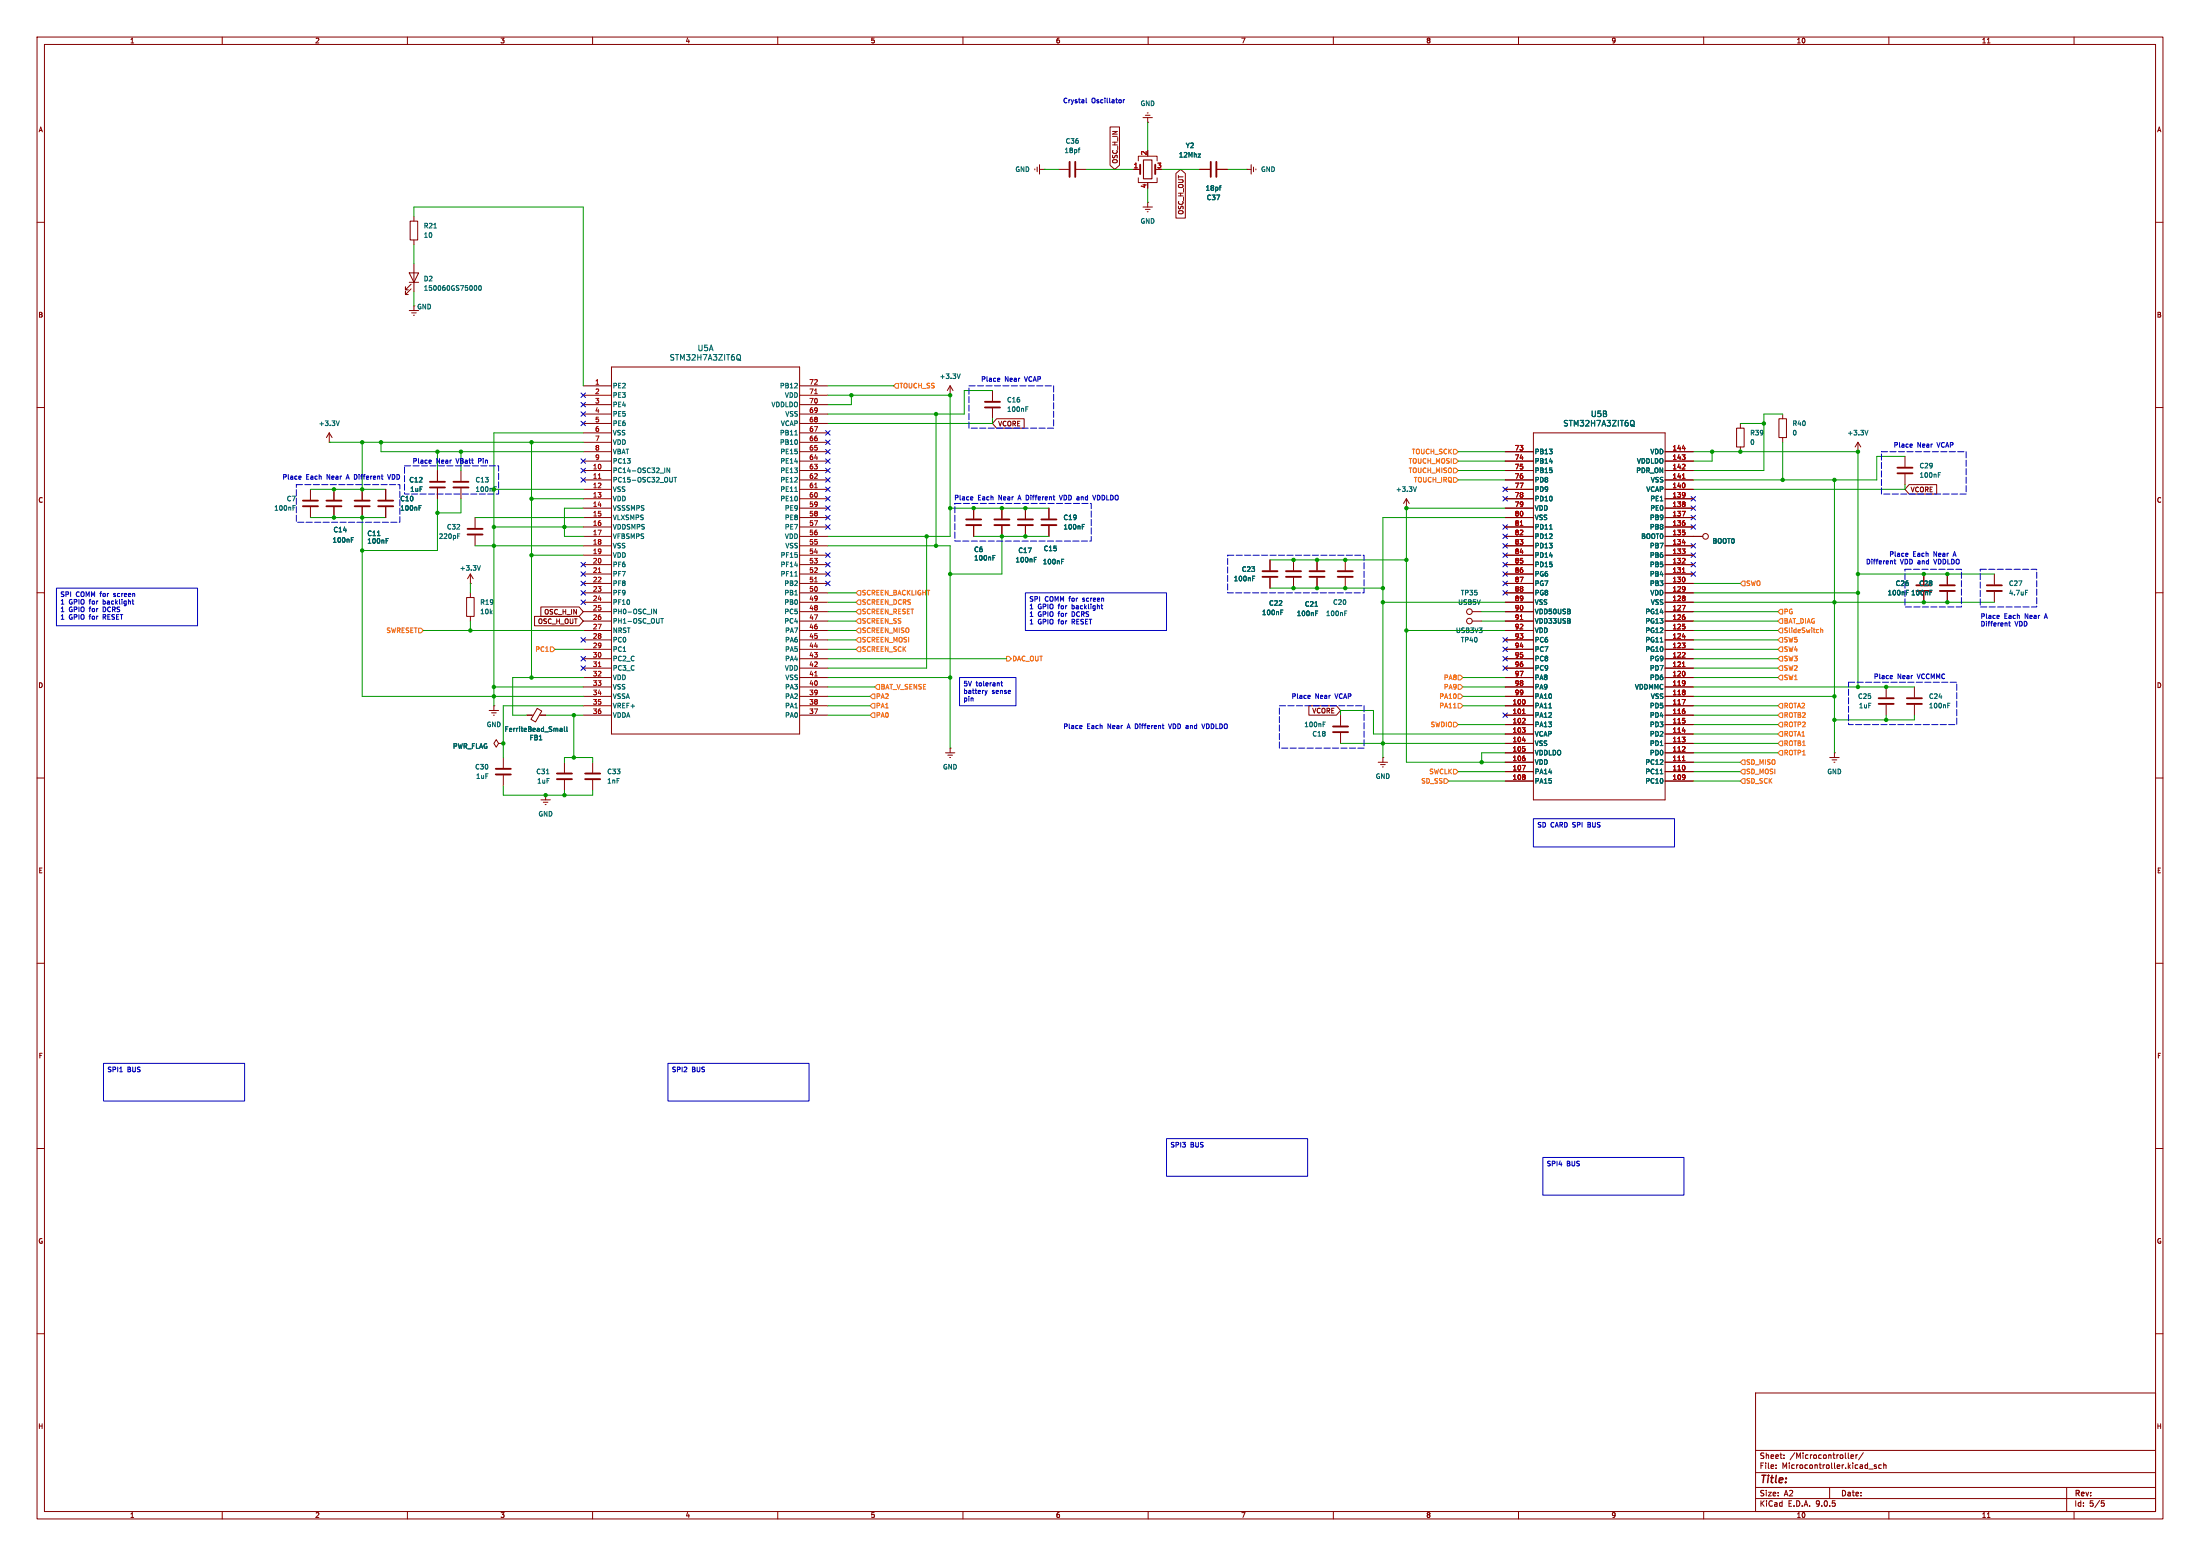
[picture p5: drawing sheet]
<svg xmlns="http://www.w3.org/2000/svg" width="594mm" height="420mm" viewBox="0 0 594 420" stroke-linecap="round" stroke-linejoin="round" font-family="sans-serif">
<g fill="none" stroke="#840000" stroke-width=".27">
<path d="M10 10h574v400h-574zM12 12h570v396h-570zM60 10v2M110 10v2M160 10v2M210 10v2M260 10v2M310 10v2M360 10v2M410 10v2M460 10v2M510 10v2"/>
<path d="M536.6 11.6h.7M560 10v2M299.7 34.3h2.6v10.3l-1.3 1.1-1.3-1.1zM308.6 31.8h2.5M309.2 31.1h1.3M309.8 30.5h.2M309.9 33h.1M309.9 31.8v1.2M110.7 59.7h2.1v5.1h-2.1zM111.8 58.4v1.3M279.4 45.6v.2M280 45.1v1.3"/>
<path d="M280.7 45.7h1.2M280.7 44.5v2.5M281.9 45.7h.1M285.7 45.7h2.8M290.6 45.7h2.8M306.1 45.7h1.7M307.3 43.4v-1.2h5.1v1.2M307.3 48v1.3h5.1v-1.3M308.6 55.9h2.5M309.2 56.5h1.3M309.8 57.2h.2M309.9 54.6h.1"/>
<path d="M309.9 49.3v.2M309.9 54.6v1.3M317.5 46.8l1.3-1.1 1.2 1.1v12.1h-2.5zM323.8 45.7h2.8M328.7 45.7h2.8M336.5 45.7h.1M336.5 45.7h1.3M337.8 44.5v2.5M338.5 45.1v1.3M339.1 45.6v.2M10 60h2M110.5 73.7h2.5l-1.2 2.5z"/>
<path d="M110.5 76.2h2.5M111 78l-1.5 1.5v-.8v.8h.7M111 76.7l-1.5 1.5v-.7v.7h.7M111.8 64.8v1.2M111.8 71.1v7.6M582 60h2M110.5 83.8h2.5M111.1 84.5h1.3M111.6 85.1h.3M111.8 82.6h.1M111.8 82.6v1.2M165.1 99.1h50.8v99h-50.8z"/>
<path d="M10 110h2M88.9 119.4h.1M88.9 116.8l-.8 1.3M88.9 116.8l.8 1.3M88.9 116.8v2.6M157.5 116.8h7.6M157.5 104.1h7.6M157.5 106.7h7.6M157.5 109.2h7.6M157.5 111.8h7.6M157.5 114.3h7.6M157.5 119.4h7.6"/>
<path d="M215.9 116.8h7.6M215.9 104.1h7.6M215.9 106.7h7.6M215.9 109.2h7.6M215.9 111.8h7.6M215.9 114.3h7.6M215.9 119.4h7.6M256.5 106.7h.1M256.5 104.1v2.6M256.5 104.1l-.7 1.3M256.5 104.1l.8 1.3M268 105.4v2.8"/>
<path d="M268 110.2v2.8M269.1 113h7.4v2.6h-7.4l-1.1-1.3zM414 116.8h35.6v99.1h-35.6zM468.9 115.6h2v5.1h-2zM469.9 114.3v1.3M480.3 113h2v5.1h-2zM481.3 111.8v1.2M481.3 118.1v1.3M501.6 119.4l-.7 1.3M501.6 119.4l.8 1.3M501.6 119.4v2.5M582 110h2"/>
<path d="M83.8 132.1v2.8M83.8 136.9v2.8M90.2 132.1v2.8M90.2 136.9v2.8M97.8 132.1v2.8M97.8 136.9v2.8M104.1 132.1v2.8M104.1 136.9v2.8M118.1 127v2.8M118.1 131.8v2.8M124.5 127v2.8M124.5 131.8v2.8"/>
<path d="M128.3 139.7v2.8M157.5 121.9h7.6M157.5 124.5h7.6M157.5 127h7.6M157.5 129.5h7.6M157.5 132.1h7.6M157.5 134.6h7.6M157.5 137.2h7.6M157.5 139.7h7.6M215.9 121.9h7.6M215.9 124.5h7.6M215.9 127h7.6"/>
<path d="M215.9 129.5h7.6M215.9 132.1h7.6M215.9 134.6h7.6M215.9 137.2h7.6M215.9 139.7h7.6M262.9 137.2v2.8M270.5 137.2v2.8M276.9 137.2v2.8M283.2 137.2v2.8M379.7 137.2h.1M379.7 134.6l-.7 1.3M379.7 134.6l.8 1.3"/>
<path d="M379.7 134.6v2.6M406.4 121.9h7.6M406.4 124.5h7.6M406.4 127h7.6M406.4 129.5h7.6M406.4 132.1h7.6M406.4 134.6h7.6M406.4 137.2h7.6M406.4 139.7h7.6M449.6 121.9h7.6M449.6 124.5h7.6M449.6 127h7.6"/>
<path d="M449.6 129.5h7.6M449.6 132.1h7.6M449.6 134.6h7.6M449.6 137.2h7.6M449.6 139.7h7.6M469.9 120.7v1.2M501.6 121.9h.1M514.3 123.2v2.8M514.3 128v2.8M515.5 130.8h7.4v2.6h-7.4l-1.2-1.3zM127 157.5h.1M127 154.9l.8 1.3"/>
<path d="M127 154.9l-.8 1.3M127 154.9v2.6M128.3 144.5v2.8M157.5 142.2h7.6M157.5 144.8h7.6M157.5 147.3h7.6M157.5 149.9h7.6M157.5 152.4h7.6M157.5 154.9h7.6M157.5 157.5h7.6M215.9 142.2h7.6M215.9 144.8h7.6"/>
<path d="M215.9 147.3h7.6M215.9 149.9h7.6M215.9 152.4h7.6M215.9 154.9h7.6M215.9 157.5h7.6M262.9 142v2.8M270.5 142v2.8M276.9 142v2.8M283.2 142v2.8M342.9 151.1v2.8M342.9 156v2.8M349.2 151.1v2.8"/>
<path d="M349.2 156v2.8M355.6 151.1v2.8M355.6 156v2.8M363.2 151.1v2.8M363.2 156v2.8M406.4 142.2h7.6M406.4 144.8h7.6M406.4 147.3h7.6M406.4 149.9h7.6M406.4 152.4h7.6M406.4 154.9h7.6M406.4 157.5h7.6"/>
<path d="M449.6 142.2h7.6M449.6 144.8h10.1M449.6 147.3h7.6M449.6 149.9h7.6M449.6 152.4h7.6M449.6 154.9h7.6M449.6 157.5h7.6M519.4 154.9v2.8M519.4 159.8v2.8M525.8 154.9v2.8M525.8 159.8v2.8M538.5 154.9v2.8"/>
<path d="M538.5 159.8v2.8M10 160h2M126 161.3h2v5.1h-2zM127 160v1.3M127 166.4v1.2M144.3 166.4h12.1l1.1 1.2-1.1 1.3h-12.1zM146 163.8h10.4l1.1 1.3-1.1 1.3h-10.4zM157.5 167.6h7.6M157.5 165.1h7.6M157.5 160h7.6M157.5 162.6h7.6M157.5 170.2h7.6"/>
<path d="M157.5 172.7h7.6M157.5 175.3h7.6M157.5 177.8h7.6M215.9 167.6h7.6M215.9 165.1h7.6M215.9 160h7.6M215.9 162.6h7.6M215.9 170.2h7.6M215.9 172.7h7.6M215.9 175.3h7.6M215.9 177.8h7.6M397.5 167.6h2.5"/>
<path d="M397.5 165.1h2.5M406.4 167.6h7.6M406.4 165.1h7.6M406.4 160h7.6M406.4 162.6h7.6M406.4 170.2h7.6M406.4 172.7h7.6M406.4 175.3h7.6M406.4 177.8h7.6M449.6 167.6h7.6M449.6 165.1h7.6M449.6 160h7.6"/>
<path d="M449.6 162.6h7.6M449.6 170.2h7.6M449.6 172.7h7.6M449.6 175.3h7.6M449.6 177.8h7.6M582 160h2M132.1 191.8h2.5M132.7 192.4h1.3M133.2 193h.3M133.3 190.5h.1M133.3 190.5v1.3M142.2 193h1.8"/>
<path d="M145.1 191.2l1.2 .7-1.7 3-1.2-.7zM145.7 193h1.6M157.5 180.3h7.6M157.5 182.9h7.6M157.5 185.4h7.6M157.5 188h7.6M157.5 190.5h7.6M157.5 193h7.6M215.9 180.3h7.6M215.9 182.9h7.6M215.9 185.4h7.6M215.9 188h7.6"/>
<path d="M215.9 190.5h7.6M215.9 193h7.6M353.4 190.5h7.4l1.1 1.3-1.1 1.2h-7.4zM361.9 193v2.8M361.9 197.9v2.8M406.4 180.3h7.6M406.4 182.9h7.6M406.4 185.4h7.6M406.4 188h7.6M406.4 190.5h7.6M406.4 193h7.6M406.4 195.6h7.6"/>
<path d="M406.4 198.1h7.6M449.6 180.3h7.6M449.6 182.9h7.6M449.6 185.4h7.6M449.6 188h7.6M449.6 190.5h7.6M449.6 193h7.6M449.6 195.6h7.6M449.6 198.1h7.6M509.3 185.4v2.8M509.3 190.2v2.8M516.9 185.4v2.8"/>
<path d="M516.9 190.2v2.8M10 210h2M134.6 200.7l-.6-1.1-.7 1.1 .7 1 .6-1h1.3M135.9 200.7h.1M135.9 204.5v2.8M135.9 209.3v2.8M146 215.9h2.6M146.7 216.5h1.3M147.2 217.2h.2M147.3 214.6h.1M147.3 214.6v1.3M152.4 205.7v2.8"/>
<path d="M152.4 210.6v2.8M160 205.7v2.8M160 210.6v2.8M255.3 203.2h2.5M255.9 203.8h1.3M256.4 204.5h.3M256.5 201.9h.1M256.5 201.9v1.3M372.1 205.7h2.5M372.7 206.4h1.3M373.3 207h.2M373.4 204.5h.1"/>
<path d="M373.4 204.5v1.2M406.4 205.7h7.6M406.4 203.2h7.6M406.4 200.7h7.6M406.4 208.3h7.6M406.4 210.8h7.6M449.6 205.7h7.6M449.6 203.2h7.6M449.6 200.7h7.6M449.6 208.3h7.6M449.6 210.8h7.6M494 204.5h2.6"/>
<path d="M494.7 205.1h1.2M495.2 205.7h.2M495.3 203.2h.1M495.3 203.2v1.3M582 210h2M10 260h2M582 260h2M10 310h2M582 310h2M10 360h2M474 376h108v32h-108zM582 360h2"/>
<path d="M474 397.5h108M474 391.5h108M479.5 396.2v.2M479.5 395.4v.2M481.7 393.5v.2M481.7 392.7v.2M499 392.2v1.3l.2 .2M499.7 393.2l.8-.2-.1-.3h-.4l-.3 .2 .1 .7h.6M501.1 392.7v1M501.5 392.7l-.4 .3M503.1 392.1l-1.3 1.9M504.6 396.5h1.1"/>
<path d="M506.6 395.4h-.4l-.2 .2 .1 .2 .5 .1v.4h-.6M508 395.4h-.5l-.3 .3 .2 .6h.6M508.6 395.5l.6-.1v1M508.6 394.9v1.5M60 408v2M110 408v2M160 408v2M210 408v2M260 408v2M310 408v2M360 408v2M410 408v2"/>
<path d="M460 408v2M474 404.5h108M474 401.5h108M494 401.5v3M510 408v2M536.6 409.6h.7M558 401.5v6.5M560 408v2M567.4 405.1h.7M567.5 405.6h.4l.3 .3-.2 .6-.5 .1"/>
<circle cx="460.5" cy="144.8" r=".76"/>
<circle cx="396.7" cy="167.6" r=".76"/>
<circle cx="396.7" cy="165.1" r=".76"/>
</g>
<g fill="none" stroke="#840000" stroke-width=".51">
<path d="M288.8 43.7v4.1M290.3 43.7v4.1M307.8 44.5v2.5M311.9 44.5v2.5M326.9 43.7v4.1M328.4 43.7v4.1M265.9 108.5h4.1M265.9 110h4.1M81.8 135.1h4.1M81.8 136.7h4.1M88.1 135.1h4.1M88.1 136.7h4.1"/>
<path d="M95.8 135.1h4M95.8 136.7h4M102.1 135.1h4.1M102.1 136.7h4.1M116.1 130h4M116.1 131.6h4M122.4 130h4.1M122.4 131.6h4.1M512.3 126.2h4.1M512.3 127.8h4.1M126.2 142.7h4.1M126.2 144.3h4.1"/>
<path d="M260.9 140.2h4M260.9 141.7h4M268.5 140.2h4M268.5 141.7h4M274.8 140.2h4.1M274.8 141.7h4.1M281.2 140.2h4M281.2 141.7h4M340.9 154.2h4M340.9 155.7h4M347.2 154.2h4.1M347.2 155.7h4.1"/>
<path d="M353.6 154.2h4M353.6 155.7h4M361.2 154.2h4.1M361.2 155.7h4.1M517.4 158h4.1M517.4 159.5h4.1M523.7 158h4.1M523.7 159.5h4.1M536.4 158h4.1M536.4 159.5h4.1M359.9 197.6h4.1M359.9 196.1h4.1"/>
<path d="M507.2 188.5h4.1M507.2 190h4.1M514.9 188.5h4M514.9 190h4M133.9 207.5h4M133.9 209h4M150.4 208.8h4M150.4 210.3h4M158 208.8h4.1M158 210.3h4.1"/>
</g>
<g fill="none" stroke="#006464" stroke-width=".27">
<path d="M291.6 39.9l-.3 .1M291.1 40.4h.5M323.5 41.6h.7l-.7 .8h.7M329.2 50.5h.5M329.7 50.1l-.3 .1M117.1 61.5h.8M128.2 77.2l.1-.1a.62 .62 0 0 1 .5 .7 .62 .62 0 0 1-.6 .5M129.3 77.2l.2-.1a.62 .62 0 0 1 .5 .7 .62 .62 0 0 1-.6 .5l-.2-.4zM199.3 95.7a.51 .51 0 0 1 .6 .5v.5a.51 .51 0 0 1-.6 .5M199.5 96.9l.5 .5M91.6 113.6l-.4 1.3M214.6 117.4h.7"/>
<path d="M259.3 100.9l-.5 1.3M277 110.4h.4M277 109.8h.6M440.6 113.5a.51 .51 0 0 1 .6 .5v.5a.51 .51 0 0 1-.6 .5M440.8 114.7l.5 .4M504.4 116.1l-.5 1.3M79.1 137.1h.4M79.1 136.5h.6M113.1 137.1h.5M113.1 136.5h.6M133.5 132h.4M133.5 131.4h.6"/>
<path d="M179.5 126.3v1.3M180.8 126.3v1.3l-.7-1.3v1.3M181.5 128.8l-.1 1.3M182 128.8h.7M182.3 128.8v1.3M214.6 132.7h.7M382.5 131.4l-.5 1.3M523.4 128.2h.4M523.4 127.6h.6M94.9 145.7h.4M94.9 145.1h.6M101.9 144.6h.7"/>
<path d="M104.3 146h.4M104.3 145.4h.6M123.6 144.7h.4M123.6 144.1h.6M129.7 152.7l-.4 1.2M214.6 155.5h.7M268.1 150.5h.4M268.1 149.9h.6M279.3 151h.4M279.3 150.4h.6M286.6 151.6h.4M286.6 150.9h.6"/>
<path d="M292.2 142.2h.4M292.2 141.5h.6M338.2 156.1h.4M338.2 155.5h.6M418.4 142.8h.7M514.7 159.3h.6M514.7 159.9h.4M521.1 159.3h.6M521.1 159.9h.4M546.9 159.3h.6M177.2 164.4v1.3l-.7-1.3v1.3M178.4 166.9h.7"/>
<path d="M178.8 166.9v1.3M345.8 165.3h.4M345.8 164.7h.6M355 163.6h.8M355.2 165.5h.4M355.2 164.9h.6M363.1 165.5h.4M363.1 164.9h.6M448.3 173.3h.7M151.2 196.6h.5l.1 .8M151.2 197.4h.6M151.8 196.9l-.6 .1"/>
<path d="M152.4 196.2v1l.2 .2M153 196.2v1l.2 .2M357.2 195.5h.5M357.2 194.9h.6M418.2 191.1h.7M525.9 190.4h.4M525.9 189.8h.6M147.5 208.9h.7M448.3 208.9h.7"/>
</g>
<path d="M308.7 43.2h2.3v5.1h-2.3z" fill="none" stroke="#840000" stroke-width=".3"/>
<g fill="none" stroke="#a90000" stroke-width=".27">
<path d="M220 106.3h.7M161.5 129.1h.8M220 131.7h.7M454.2 126.6h.8M454.2 138h.8l-.5 1.3M454.2 121.1h.8M454.2 129.1h.8M454.9 125.4v.5M161.5 154.5h.8M220 157.1h.7M410.5 141.8h.7M454.2 152h.8"/>
<path d="M454.2 146.5h.8M454.2 154.5h.8M454.9 150.8v.5M161.5 179.9h.8M410.5 167.2h.7M454.2 163.4h.8l-.5 1.3M454.2 177.4h.8M454.2 171.9h.8M454.2 179.9h.8M454.9 176.2v.5M220 182.5h.7M411 195.2h.8"/>
<path d="M411.1 192.6h.7M411.1 199.8h.7M411.7 194v.4M454.2 188.8h.8l-.5 1.3M454.2 197.3h.8M411 206.6h.8l-.5 1.3M454.2 202.8h.8M454.2 205.3h.8M454.9 201.6v.5"/>
</g>
<g fill="none" stroke="#ff7100" stroke-width=".27">
<path d="M241.9 103.5h.7v1.3h-.7l-.6-.7zM392.4 126.4h.7l.6 .6-.6 .6h-.7zM392.4 128.9h.7l.6 .6-.6 .7h-.7zM392.4 121.3h.7l.6 .6-.6 .7h-.7zM392.4 123.8h.7l.6 .7-.6 .6h-.7zM231.8 159.4h.6v1.3h-.6l-.7-.7zM470.5 156.8h.7v1.3h-.7l-.6-.6zM113 169.5h.7l.6 .7-.6 .6h-.7zM148.6 174.6h.6l.7 .7-.7 .6h-.6zM231.8 174.6h.6v1.3h-.6l-.7-.6zM231.8 169.5h.6v1.3h-.6l-.7-.6zM231.8 167h.6v1.3h-.6l-.7-.7z"/>
<path d="M231.8 161.9h.6v1.3h-.6l-.7-.6zM231.8 172.1h.6v1.3h-.6l-.7-.7zM231.8 164.5h.6v1.2h-.6l-.7-.6zM271.8 177.2h.6l.6 .6-.6 .6h-.6zM480.7 177.2h.6v1.2h-.6l-.6-.6zM480.7 174.6h.6v1.3h-.6l-.6-.6zM480.7 172.1h.6v1.3h-.6l-.6-.7zM480.7 179.7h.6v1.3h-.6l-.6-.7zM480.7 167h.6v1.3h-.6l-.6-.7zM480.7 169.5h.6v1.3h-.6l-.6-.6zM480.7 164.5h.6v1.2h-.6l-.6-.6zM491.6 169.5v1.3"/>
<path d="M491.6 170h.5v.8M235.6 192.4h.6v1.3h-.6l-.7-.7zM235.6 187.3h.6v1.3h-.6l-.7-.6zM235.6 189.9h.6v1.2h-.6l-.7-.6zM236.2 185.4l.7-.6h.6v1.3h-.6zM392.4 194.9h.7l.6 .7-.6 .6h-.7zM392.4 191.1h.8M393.7 182.2h.6l.7 .7-.7 .6h-.6zM393.7 184.8h.6l.7 .6-.7 .7h-.6zM393.7 189.9h.6l.7 .6-.7 .6h-.6zM393.7 187.3h.6l.7 .7-.7 .6h-.6zM480.7 182.2h.6v1.3h-.6l-.6-.6z"/>
<path d="M480.7 189.9h.6v1.2h-.6l-.6-.6zM480.7 194.9h.6v1.3h-.6l-.6-.6zM480.7 197.5h.6v1.3h-.6l-.6-.7zM480.7 192.4h.6v1.3h-.6l-.6-.7zM389.9 210.2h.6l.7 .6-.7 .7h-.6zM392.4 207.6h.7l.6 .7-.6 .6h-.7zM470.5 205.1h.7v1.3h-.7l-.6-.7zM470.5 210.2h.7v1.3h-.7l-.6-.7zM470.5 207.6h.7v1.3h-.7l-.6-.6zM480.7 202.6h.6v1.2h-.6l-.6-.6zM480.7 200h.6v1.3h-.6l-.6-.6z"/>
</g>
<g fill="none" stroke="#009600" stroke-width=".27">
<path d="M309.9 33v7.6M111.8 58.4v-2.5h45.7v48.2M281.9 45.7h3.8M293.4 45.7h12.7M309.9 50.8v3.8M313.7 45.7h10.1M331.5 45.7h5M111.8 66v5.1M111.8 78.7v3.9M88.9 119.4h68.6M97.8 119.4v12.7M102.9 119.4v2.5h54.6"/>
<path d="M143.5 119.4v63.5M157.5 116.8h-24.2v73.7M223.5 106.7h33v38.1h-33M223.5 104.1h17.8M229.9 106.7v2.5h-6.4M252.7 111.8v35.5M268 105.4h-7.7v6.4h-36.8M268 113v1.3h-44.5M469.9 114.3h6.3M481.3 111.8h-5.1v15.2h-19M481.3 119.4v10.1M83.8 132.1h20.3"/>
<path d="M83.8 139.7h20.3M97.8 139.7v48.3h59.7M118.1 121.9v5.1M118.1 134.6v14h-20.3M124.5 121.9v5.1M124.5 134.6v3.8h-6.4M128.3 139.7h29.2M133.3 132.1h24.2M143.5 134.6h14M157.5 137.2h-5.1v7.6h5.1M256.5 137.2h26.7M393.7 121.9h12.7"/>
<path d="M393.7 129.5h12.7M393.7 127h12.7M393.7 124.5h12.7M406.4 139.7h-33v64.8M406.4 137.2h-26.7v68.5h26.7M457.2 121.9h44.4v63.5M462.3 121.9v2.6h-5.1M495.3 129.5v73.7M514.3 130.8v1.3h-57.1M514.3 123.2h-7.6v6.3h-49.5M127 157.5v2.5M128.3 147.3h29.2"/>
<path d="M133.3 142.2h24.2M143.5 149.9h14M223.5 147.3h33v54.6M250.2 144.8v35.5h-26.7M262.9 144.8h20.3M270.5 144.8v10.1h-14M342.9 158.8h30.5M342.9 151.1h36.8M457.2 157.5h12.7M501.6 154.9h36.9M114.3 170.2h43.2M127 167.6v2.6"/>
<path d="M149.9 175.3h7.6M223.5 162.6h7.6M223.5 165.1h7.6M223.5 170.2h7.6M223.5 167.6h7.6M223.5 172.7h7.6M223.5 175.3h7.6M223.5 177.8h48.3M223.5 160h7.6M373.4 162.6h33M379.7 170.2h26.7M400 165.1h6.4"/>
<path d="M400 167.6h6.4M457.2 162.6h81.3M457.2 165.1h22.9M457.2 170.2h22.9M457.2 167.6h22.9M457.2 172.7h22.9M457.2 175.3h22.9M457.2 177.8h22.9M457.2 160h44.4M133.3 185.4h24.2M147.3 193h10.2M154.9 193v11.5"/>
<path d="M157.5 182.9h-19.1v10.1h3.8M157.5 190.5h-21.6v14M223.5 185.4h12.7M223.5 182.9h33M223.5 190.5h11.4M223.5 188h11.4M223.5 193h11.4M361.9 193v-1.2h8.9v6.3h35.6M393.7 195.6h12.7M395 185.4h11.4M395 182.9h11.4M395 190.5h11.4"/>
<path d="M395 188h11.4M457.2 185.4h59.7M457.2 182.9h22.9M457.2 195.6h22.9M457.2 190.5h22.9M457.2 188h38.1M457.2 198.1h22.9M457.2 193h22.9M457.2 180.3h22.9M509.3 193v1.3M516.9 193v1.3h-21.6M135.9 212.1v2.5h24.1v-1.2"/>
<path d="M152.4 205.7v-1.2h7.6v1.2M152.4 213.4v1.2M361.9 200.7h44.5M391.2 210.8h15.2M393.7 208.3h12.7M406.4 203.2h-6.4v2.5M457.2 200.7h22.9M457.2 210.8h12.7M457.2 205.7h12.7M457.2 208.3h12.7M457.2 203.2h22.9"/>
</g>
<g fill="none" stroke="#000084" stroke-width=".27">
<path d="M156.9 113.7l1.2 1.2M156.9 111.2l1.2 1.2M156.9 106.1l1.2 1.2M156.9 108.6l1.2 1.2M158.1 113.7l-1.2 1.2M158.1 111.2l-1.2 1.2M158.1 106.1l-1.2 1.2M158.1 108.6l-1.2 1.2M222.9 118.8l1.2 1.2M222.9 116.2l1.2 1.2M224.1 118.8l-1.2 1.2M224.1 116.2l-1.2 1.2"/>
<path d="M156.9 123.9l1.2 1.2M156.9 128.9l1.2 1.2M156.9 126.4l1.2 1.2M158.1 123.9l-1.2 1.2M158.1 128.9l-1.2 1.2M158.1 126.4l-1.2 1.2M222.9 134l1.2 1.2M222.9 126.4l1.2 1.2M222.9 136.6l1.2 1.2M222.9 128.9l1.2 1.2M222.9 121.3l1.2 1.2M222.9 131.5l1.2 1.2"/>
<path d="M222.9 139.1l1.2 1.2M222.9 123.9l1.2 1.2M224.1 134l-1.2 1.2M224.1 126.4l-1.2 1.2M224.1 136.6l-1.2 1.2M224.1 128.9l-1.2 1.2M224.1 121.3l-1.2 1.2M224.1 131.5l-1.2 1.2M224.1 139.1l-1.2 1.2M224.1 123.9l-1.2 1.2M405.8 131.5l1.2 1.2M405.8 134l1.2 1.2"/>
<path d="M407 131.5l-1.2 1.2M407 134l-1.2 1.2M456.6 134l1.2 1.2M456.6 139.1l1.2 1.2M456.6 136.6l1.2 1.2M457.8 134l-1.2 1.2M457.8 139.1l-1.2 1.2M457.8 136.6l-1.2 1.2M156.9 154.3l1.2 1.2M156.9 151.8l1.2 1.2M156.9 159.4l1.2 1.2M156.9 156.9l1.2 1.2"/>
<path d="M158.1 154.3l-1.2 1.2M158.1 151.8l-1.2 1.2M158.1 159.4l-1.2 1.2M158.1 156.9l-1.2 1.2M222.9 149.3l1.2 1.2M222.9 151.8l1.2 1.2M222.9 156.9l1.2 1.2M222.9 154.3l1.2 1.2M222.9 141.6l1.2 1.2M224.1 149.3l-1.2 1.2M224.1 151.8l-1.2 1.2M224.1 156.9l-1.2 1.2"/>
<path d="M224.1 154.3l-1.2 1.2M224.1 141.6l-1.2 1.2M405.8 149.3l1.2 1.2M405.8 156.9l1.2 1.2M405.8 154.3l1.2 1.2M405.8 141.6l1.2 1.2M405.8 146.7l1.2 1.2M405.8 151.8l1.2 1.2M405.8 144.2l1.2 1.2M405.8 159.4l1.2 1.2M407 149.3l-1.2 1.2M407 156.9l-1.2 1.2"/>
<path d="M407 154.3l-1.2 1.2M407 141.6l-1.2 1.2M407 146.7l-1.2 1.2M407 151.8l-1.2 1.2M407 144.2l-1.2 1.2M407 159.4l-1.2 1.2M456.6 141.6l1.2 1.2M456.6 151.8l1.2 1.2M456.6 146.7l1.2 1.2M456.6 149.3l1.2 1.2M456.6 154.3l1.2 1.2M457.8 141.6l-1.2 1.2"/>
<path d="M457.8 151.8l-1.2 1.2M457.8 146.7l-1.2 1.2M457.8 149.3l-1.2 1.2M457.8 154.3l-1.2 1.2M156.9 172.1l1.2 1.2M156.9 162l1.2 1.2M156.9 179.7l1.2 1.2M156.9 177.2l1.2 1.2M158.1 172.1l-1.2 1.2M158.1 162l-1.2 1.2M158.1 179.7l-1.2 1.2M158.1 177.2l-1.2 1.2"/>
<path d="M405.8 174.7l1.2 1.2M405.8 179.7l1.2 1.2M405.8 177.2l1.2 1.2M405.8 172.1l1.2 1.2M407 174.7l-1.2 1.2M407 179.7l-1.2 1.2M407 177.2l-1.2 1.2M407 172.1l-1.2 1.2M405.8 192.4l1.2 1.2M407 192.4l-1.2 1.2"/>
</g>
<g fill="none" stroke="#0000c2" stroke-width=".27">
<path d="M293.3 26.5v1.1l.1 .2M302.6 27v.7M303.3 26.9v.9M303.7 26.9l-.4 .3M269.8 102.1l.1 .3-.6 .1M269.9 102.9h-.1M516.1 119.9l.2 .3-.6 .1M81.1 128.5l.2 .3-.6 .1M81.2 129.3l-.1 .1M102.9 128.5h.5M103.3 129.4h.1M104.6 128.1l.5 1.3"/>
<path d="M116.3 124.2l.1 .3-.6 .1M116.4 125h-.1M262.5 134.1l.2 .3-.6 .1M262.6 134.9h-.1M284.3 134.1h.5M284.7 134.9h.1M286 133.7l.4 1.2M295 133.7l.5 1.2 .4-1.2M516.3 120.7h-.2M15.2 158.8h38.1v10.1h-38.1zM511.4 151.4h.5M511.6 151v1l.3 .2"/>
<path d="M515 149.3l.1 .3-.6 .2M515.1 150.1l-.1 .1M35.6 162.2h.5M35.8 161.8v1.1l.3 .2M276.9 160h38.1v10.2h-38.1zM297.3 163.5h.4M297.4 163.1v1.1l.3 .1M539.6 166.1l.2 .3-.6 .1M539.7 166.9h-.1M542.3 168.1h.5M542.5 167.7v1.1l.3 .2M259.1 182.9h15.2v7.6h-15.2z"/>
<path d="M265.9 186.4l.3 .8M266.2 187.2l-.3 .4M266.5 186.4l-.3 .8M270.2 184.3h.5M270.4 183.9v1.1l.3 .2M292 195.8l.1 .3-.6 .1M292.1 196.6l-.1 .1M313.8 195.8h.5M314.1 196.7h.2M315.5 195.4l.4 1.3M324.5 195.4l.4 1.3 .4-1.3M353.6 187.7l.2 .3-.6 .1"/>
<path d="M353.7 188.5h-.1M510.8 182.3l.2 .3-.6 .2M510.9 183.1l-.1 .1M414 221h38.1v7.6h-38.1zM27.9 287h38.1v10.2h-38.1zM32.3 289.3h.7M180.3 287h38.1v10.2h-38.1zM315 307.3h38.1v10.2h-38.1zM416.6 312.4h38.1v10.2h-38.1z"/>
</g>
<path d="M261.6 104.1h22.9v11.5h-22.9zM80 130.8h27.9v10.2h-27.9zM109.2 125.7h25.4v7.7h-25.4zM257.8 135.9h36.8v10.2h-36.8zM508 121.9h22.9v11.5h-22.9zM331.5 149.9h36.8v10.1h-36.8zM514.3 153.7h15.3v10.1h-15.3zM534.7 153.7h15.2v10.1h-15.2zM345.4 190.5h22.9v11.4h-22.9zM499.1 184.2h29.2v11.4h-29.2z" fill="none" stroke="#0000c2" stroke-width=".27" stroke-dasharray="1.7 .6"/>
<g fill="#009600" stroke="#009600" stroke-width=".27">
<circle cx="525.8" cy="162.6" r=".46"/>
<circle cx="519.4" cy="154.9" r=".46"/>
<circle cx="519.4" cy="162.6" r=".46"/>
<circle cx="525.8" cy="154.9" r=".46"/>
<circle cx="509.3" cy="194.3" r=".46"/>
<circle cx="495.3" cy="188" r=".46"/>
<circle cx="495.3" cy="194.3" r=".46"/>
<circle cx="501.6" cy="185.4" r=".46"/>
<circle cx="509.3" cy="185.4" r=".46"/>
<circle cx="349.2" cy="151.1" r=".46"/>
<circle cx="379.7" cy="137.2" r=".46"/>
<circle cx="373.4" cy="158.8" r=".46"/>
<circle cx="373.4" cy="162.6" r=".46"/>
<circle cx="355.6" cy="151.1" r=".46"/>
<circle cx="276.9" cy="137.2" r=".46"/>
<circle cx="270.5" cy="137.2" r=".46"/>
<circle cx="476.2" cy="114.3" r=".46"/>
<circle cx="495.3" cy="162.6" r=".46"/>
<circle cx="501.6" cy="154.9" r=".46"/>
<circle cx="501.6" cy="160" r=".46"/>
<circle cx="481.3" cy="129.5" r=".46"/>
<circle cx="462.3" cy="121.9" r=".46"/>
<circle cx="469.9" cy="121.9" r=".46"/>
<circle cx="495.3" cy="129.5" r=".46"/>
<circle cx="501.6" cy="121.9" r=".46"/>
<circle cx="363.2" cy="158.8" r=".46"/>
<circle cx="355.6" cy="158.8" r=".46"/>
<circle cx="349.2" cy="158.8" r=".46"/>
<circle cx="400" cy="205.7" r=".46"/>
<circle cx="373.4" cy="200.7" r=".46"/>
<circle cx="379.7" cy="151.1" r=".46"/>
<circle cx="379.7" cy="170.2" r=".46"/>
<circle cx="363.2" cy="151.1" r=".46"/>
<circle cx="152.4" cy="142.2" r=".46"/>
<circle cx="133.3" cy="142.2" r=".46"/>
<circle cx="97.8" cy="148.6" r=".46"/>
<circle cx="97.8" cy="139.7" r=".46"/>
<circle cx="118.1" cy="138.4" r=".46"/>
<circle cx="90.2" cy="139.7" r=".46"/>
<circle cx="154.9" cy="193" r=".46"/>
<circle cx="154.9" cy="204.5" r=".46"/>
<circle cx="152.4" cy="214.6" r=".46"/>
<circle cx="147.3" cy="214.6" r=".46"/>
<circle cx="135.9" cy="200.7" r=".46"/>
<circle cx="133.3" cy="185.4" r=".46"/>
<circle cx="133.3" cy="188" r=".46"/>
<circle cx="256.5" cy="182.9" r=".46"/>
<circle cx="90.2" cy="132.1" r=".46"/>
<circle cx="118.1" cy="121.9" r=".46"/>
<circle cx="124.5" cy="121.9" r=".46"/>
<circle cx="143.5" cy="119.4" r=".46"/>
<circle cx="143.5" cy="134.6" r=".46"/>
<circle cx="97.8" cy="119.4" r=".46"/>
<circle cx="102.9" cy="119.4" r=".46"/>
<circle cx="143.5" cy="149.9" r=".46"/>
<circle cx="97.8" cy="132.1" r=".46"/>
<circle cx="133.3" cy="147.3" r=".46"/>
<circle cx="127" cy="170.2" r=".46"/>
<circle cx="143.5" cy="182.9" r=".46"/>
<circle cx="256.5" cy="106.7" r=".46"/>
<circle cx="262.9" cy="137.2" r=".46"/>
<circle cx="256.5" cy="137.2" r=".46"/>
<circle cx="252.7" cy="111.8" r=".46"/>
<circle cx="229.9" cy="106.7" r=".46"/>
<circle cx="252.7" cy="147.3" r=".46"/>
<circle cx="250.2" cy="144.8" r=".46"/>
<circle cx="276.9" cy="144.8" r=".46"/>
<circle cx="270.5" cy="144.8" r=".46"/>
<circle cx="256.5" cy="154.9" r=".46"/>
</g>
<text font-size="2.8" fill="#840000" x="475" y="400.9">Title:</text>
<g font-size="2.1" fill="#006464">
<text x="188.2" y="95">U5A</text>
<text x="180.7" y="97.5">STM32H7A3ZIT6Q</text>
<text x="429.4" y="112.8">U5B</text>
<text x="422" y="115.3">STM32H7A3ZIT6Q</text>
</g>
<g font-size="2.1" fill="#840000">
<text x="475" y="394">Sheet:</text>
<text x="483.2" y="394">/Microcontroller/</text>
<text x="475" y="396.7">File:</text>
<text x="481.1" y="396.7">Microcontroller.kicad_sch</text>
<text x="475" y="406.9">KiCad</text>
<text x="475" y="404.1">Size:</text>
<text x="481.7" y="404.1">A2</text>
<text x="482.7" y="406.9">E.D.A.</text>
<text x="490.3" y="406.9">9.0.5</text>
<text x="497" y="404.1">Date:</text>
<text x="560" y="404.3">Rev:</text>
<text x="560" y="406.9">Id:</text>
<text x="564.1" y="406.9">5/5</text>
</g>
<g font-size="1.8" fill="#840000">
<text x="35" y="11.9">1</text>
<text x="85" y="11.9">2</text>
<text x="135" y="11.9">3</text>
<text x="185" y="11.9">4</text>
<text x="235" y="11.9">5</text>
<text x="285" y="11.9">6</text>
<text x="335" y="11.9">7</text>
<text x="385" y="11.9">8</text>
<text x="435" y="11.9">9</text>
<text x="485" y="11.9">10</text>
<text x="535" y="11.9">11</text>
<text x="10.3" y="35.9">A</text>
<text x="582.3" y="35.9">A</text>
<text x="301.9" y="44.3" transform="rotate(-90 301.9 44.3)">OSC_H_IN</text>
<text x="319.7" y="58.1" transform="rotate(-90 319.7 58.1)">OSC_H_OUT</text>
<text x="10.3" y="85.9">B</text>
<text x="582.3" y="85.9">B</text>
<text x="269.4" y="115.3">VCORE</text>
<text x="10.3" y="135.9">C</text>
<text x="515.8" y="133">VCORE</text>
<text x="582.3" y="135.9">C</text>
<text x="146.8" y="166.1">OSC_H_IN</text>
<text x="145.1" y="168.6">OSC_H_OUT</text>
<text x="10.3" y="185.9">D</text>
<text x="582.3" y="185.9">D</text>
<text x="354.2" y="192.7">VCORE</text>
<text x="10.3" y="235.9">E</text>
<text x="582.3" y="235.9">E</text>
<text x="10.3" y="285.9">F</text>
<text x="582.3" y="285.9">F</text>
<text x="10.3" y="335.9">G</text>
<text x="582.3" y="335.9">G</text>
<text x="10.2" y="385.9">H</text>
<text x="582.2" y="385.9">H</text>
<text x="35" y="409.9">1</text>
<text x="85" y="409.9">2</text>
<text x="135" y="409.9">3</text>
<text x="185" y="409.9">4</text>
<text x="235" y="409.9">5</text>
<text x="285" y="409.9">6</text>
<text x="335" y="409.9">7</text>
<text x="385" y="409.9">8</text>
<text x="435" y="409.9">9</text>
<text x="485" y="409.9">10</text>
<text x="535" y="409.9">11</text>
</g>
<g font-size="1.8" fill="#0000c2">
<text x="286.9" y="28">Crystal</text>
<text x="294.7" y="28">Oscillator</text>
<text x="264.8" y="103.2">Place</text>
<text x="271.2" y="103.2">Near</text>
<text x="276.8" y="103.2">VCAP</text>
<text x="111.3" y="125.3">Place</text>
<text x="117.7" y="125.3">Near</text>
<text x="123.3" y="125.3">VBatt</text>
<text x="129.4" y="125.3">Pin</text>
<text x="511.2" y="121">Place</text>
<text x="517.6" y="121">Near</text>
<text x="523.2" y="121">VCAP</text>
<text x="76.2" y="129.6">Place</text>
<text x="82.6" y="129.6">Each</text>
<text x="88.3" y="129.6">Near</text>
<text x="93.8" y="129.6">A Different</text>
<text x="105.4" y="129.6">VDD</text>
<text x="257.6" y="135.2">Place</text>
<text x="264" y="135.2">Each</text>
<text x="269.7" y="135.2">Near</text>
<text x="275.2" y="135.2">A Different</text>
<text x="286.8" y="135.2">VDD and</text>
<text x="296.2" y="135.2">VDDLDO</text>
<text x="503.7" y="152.5">Different</text>
<text x="510" y="150.5">Place</text>
<text x="513.1" y="152.5">VDD and</text>
<text x="516.5" y="150.5">Each</text>
<text x="522.2" y="150.5">Near</text>
<text x="522.5" y="152.5">VDDLDO</text>
<text x="527.7" y="150.5">A</text>
<text x="16.2" y="161.4">SPI</text>
<text x="20.4" y="161.4">COMM for</text>
<text x="31" y="161.4">screen</text>
<text x="16.2" y="163.5">1</text>
<text x="16.2" y="165.5">1</text>
<text x="16.2" y="167.6">1</text>
<text x="18.6" y="163.5">GPIO for</text>
<text x="18.6" y="165.5">GPIO for</text>
<text x="18.6" y="167.6">GPIO for</text>
<text x="28.1" y="163.5">backlight</text>
<text x="28.1" y="165.5">DCRS</text>
<text x="28.1" y="167.6">RESET</text>
<text x="277.8" y="162.7">SPI</text>
<text x="277.8" y="164.7">1</text>
<text x="277.8" y="166.8">1</text>
<text x="280.2" y="164.7">GPIO for</text>
<text x="280.2" y="166.8">GPIO for</text>
<text x="282.1" y="162.7">COMM for</text>
<text x="289.7" y="164.7">backlight</text>
<text x="289.7" y="166.8">DCRS</text>
<text x="292.6" y="162.7">screen</text>
<text x="534.7" y="167.2">Place</text>
<text x="541.1" y="167.2">Each</text>
<text x="546.8" y="167.2">Near</text>
<text x="552.3" y="167.2">A</text>
<text x="277.8" y="168.8">1</text>
<text x="280.2" y="168.8">GPIO for</text>
<text x="289.7" y="168.8">RESET</text>
<text x="534.7" y="169.3">Different</text>
<text x="544" y="169.3">VDD</text>
<text x="260" y="185.6">5V</text>
<text x="263.5" y="185.6">tolerant</text>
<text x="505.8" y="183.5">Place</text>
<text x="512.3" y="183.5">Near</text>
<text x="517.8" y="183.5">VCCMMC</text>
<text x="260" y="187.6">battery</text>
<text x="260" y="189.6">pin</text>
<text x="267.8" y="187.6">sense</text>
<text x="348.6" y="188.8">Place</text>
<text x="355.1" y="188.8">Near</text>
<text x="360.6" y="188.8">VCAP</text>
<text x="287" y="196.9">Place</text>
<text x="293.4" y="196.9">Each</text>
<text x="299.2" y="196.9">Near</text>
<text x="304.7" y="196.9">A Different</text>
<text x="316.3" y="196.9">VDD and</text>
<text x="325.7" y="196.9">VDDLDO</text>
<text x="415" y="223.7">SD CARD SPI</text>
<text x="428.9" y="223.7">BUS</text>
<text x="28.9" y="289.7">SPI1</text>
<text x="34.4" y="289.7">BUS</text>
<text x="181.3" y="289.7">SPI2</text>
<text x="186.8" y="289.7">BUS</text>
<text x="315.9" y="310">SPI3</text>
<text x="321.4" y="310">BUS</text>
<text x="417.5" y="315.1">SPI4</text>
<text x="423" y="315.1">BUS</text>
</g>
<g font-size="1.8" fill="#006464">
<text x="307.8" y="28.8">GND</text>
<text x="287.3" y="41.5">18pf</text>
<text x="287.6" y="39">C36</text>
<text x="320.1" y="40.2">Y2</text>
<text x="274" y="46.6">GND</text>
<text x="318.2" y="42.7">12Mhz</text>
<text x="340.4" y="46.6">GND</text>
<text x="325.4" y="51.7">18pf</text>
<text x="325.7" y="54.2">C37</text>
<text x="114.3" y="61.8">R21</text>
<text x="114.3" y="64.4">10</text>
<text x="307.8" y="60.6">GND</text>
<text x="114.3" y="76.1">D2</text>
<text x="112.5" y="83.7">GND</text>
<text x="114.3" y="78.7">150060GS75000</text>
<text x="165.4" y="105">PE2</text>
<text x="165.4" y="107.5">PE3</text>
<text x="210.5" y="105">PB12</text>
<text x="211.8" y="107.5">VDD</text>
<text x="253.6" y="102.5">+3.3V</text>
<text x="165.4" y="110.1">PE4</text>
<text x="165.4" y="112.6">PE5</text>
<text x="208.2" y="110.1">VDDLDO</text>
<text x="211.9" y="112.6">VSS</text>
<text x="271.8" y="111.4">100nF</text>
<text x="271.8" y="108.8">C16</text>
<text x="86" y="115.2">+3.3V</text>
<text x="165.4" y="115.2">PE6</text>
<text x="165.4" y="117.7">VSS</text>
<text x="210.5" y="117.7">PB11</text>
<text x="210.7" y="115.2">VCAP</text>
<text x="472.4" y="117.7">R39</text>
<text x="483.9" y="117.7">0</text>
<text x="483.9" y="115.2">R40</text>
<text x="498.7" y="117.7">+3.3V</text>
<text x="165.4" y="120.2">VDD</text>
<text x="165.4" y="122.8">VBAT</text>
<text x="165.4" y="125.3">PC13</text>
<text x="210.5" y="120.2">PB10</text>
<text x="210.6" y="122.8">PE15</text>
<text x="210.6" y="125.3">PE14</text>
<text x="414.3" y="122.8">PB13</text>
<text x="414.3" y="125.3">PB14</text>
<text x="441.9" y="125.3">VDDLDO</text>
<text x="445.5" y="122.8">VDD</text>
<text x="472.4" y="120.2">0</text>
<text x="110.4" y="130.4">C12</text>
<text x="128.3" y="130.4">C13</text>
<text x="165.4" y="127.9">PC14-OSC32_IN</text>
<text x="165.4" y="130.4">PC15-OSC32_OUT</text>
<text x="210.6" y="127.9">PE13</text>
<text x="210.6" y="130.4">PE12</text>
<text x="414.3" y="127.9">PB15</text>
<text x="414.3" y="130.4">PD8</text>
<text x="441.7" y="127.9">PDR_ON</text>
<text x="445.6" y="130.4">VSS</text>
<text x="518.2" y="129.1">100nF</text>
<text x="518.2" y="126.6">C29</text>
<text x="77.3" y="135.5">C7</text>
<text x="108" y="135.5">C10</text>
<text x="110.6" y="132.9">1uF</text>
<text x="165.4" y="132.9">VSS</text>
<text x="165.4" y="135.5">VDD</text>
<text x="210.6" y="132.9">PE11</text>
<text x="210.6" y="135.5">PE10</text>
<text x="376.8" y="132.9">+3.3V</text>
<text x="414.3" y="132.9">PD9</text>
<text x="414.3" y="135.5">PD10</text>
<text x="444.4" y="132.9">VCAP</text>
<text x="445.5" y="135.5">PE1</text>
<text x="73.9" y="138">100nF</text>
<text x="89.9" y="143.9">C14</text>
<text x="108" y="138">100nF</text>
<text x="120.6" y="143.1">C32</text>
<text x="165.4" y="138">VSSSMPS</text>
<text x="165.4" y="140.6">VLXSMPS</text>
<text x="165.4" y="143.1">VDDSMPS</text>
<text x="211.8" y="138">PE9</text>
<text x="211.8" y="140.6">PE8</text>
<text x="211.8" y="143.1">PE7</text>
<text x="287" y="143.1">100nF</text>
<text x="287" y="140.6">C19</text>
<text x="414.3" y="138">VDD</text>
<text x="414.3" y="140.6">VSS</text>
<text x="414.3" y="143.1">PD11</text>
<text x="445.4" y="140.6">PB9</text>
<text x="445.4" y="143.1">PB8</text>
<text x="445.5" y="138">PE0</text>
<text x="89.7" y="146.7">100nF</text>
<text x="99.1" y="146.9">100nF</text>
<text x="99.1" y="144.9">C11</text>
<text x="118.4" y="145.6">220pF</text>
<text x="165.4" y="145.6">VFBSMPS</text>
<text x="165.4" y="148.2">VSS</text>
<text x="211.8" y="145.6">VDD</text>
<text x="211.9" y="148.2">VSS</text>
<text x="262.9" y="149.2">C6</text>
<text x="274.8" y="149.5">C17</text>
<text x="281.7" y="148.9">C15</text>
<text x="414.3" y="145.6">PD12</text>
<text x="414.3" y="148.2">PD13</text>
<text x="443" y="145.6">BOOT0</text>
<text x="445.4" y="148.2">PB7</text>
<text x="462.3" y="146.9">BOOT0</text>
<text x="124.1" y="154.2">+3.3V</text>
<text x="165.4" y="150.7">VDD</text>
<text x="165.4" y="153.3">PF6</text>
<text x="165.4" y="155.8">PF7</text>
<text x="210.7" y="150.7">PF15</text>
<text x="210.7" y="153.3">PF14</text>
<text x="210.7" y="155.8">PF11</text>
<text x="262.9" y="151.5">100nF</text>
<text x="274.1" y="152">100nF</text>
<text x="281.4" y="152.5">100nF</text>
<text x="335.2" y="154.5">C23</text>
<text x="414.3" y="150.7">PD14</text>
<text x="414.3" y="153.3">PD15</text>
<text x="414.3" y="155.8">PG6</text>
<text x="445.4" y="150.7">PB6</text>
<text x="445.4" y="153.3">PB5</text>
<text x="445.4" y="155.8">PB4</text>
<text x="165.4" y="158.3">PF8</text>
<text x="165.4" y="160.9">PF9</text>
<text x="211.7" y="158.3">PB2</text>
<text x="211.7" y="160.9">PB1</text>
<text x="333" y="157.1">100nF</text>
<text x="394.3" y="160.9">TP35</text>
<text x="414.3" y="158.3">PG7</text>
<text x="414.3" y="160.9">PG8</text>
<text x="445.4" y="158.3">PB3</text>
<text x="445.5" y="160.9">VDD</text>
<text x="509.5" y="160.9">100nF</text>
<text x="511.7" y="158.3">C26</text>
<text x="515.9" y="160.9">100nF</text>
<text x="518.1" y="158.3">C28</text>
<text x="542.3" y="158.3">C27</text>
<text x="542.3" y="160.9">4.7uF</text>
<text x="129.5" y="166">10k</text>
<text x="129.5" y="163.4">R19</text>
<text x="165.4" y="163.4">PF10</text>
<text x="165.4" y="166">PH0-OSC_IN</text>
<text x="211.7" y="163.4">PB0</text>
<text x="211.7" y="166">PC5</text>
<text x="340.6" y="166.2">100nF</text>
<text x="342.6" y="163.7">C22</text>
<text x="350" y="166.5">100nF</text>
<text x="352.2" y="163.9">C21</text>
<text x="357.9" y="166.5">100nF</text>
<text x="359.8" y="163.4">C20</text>
<text x="393.6" y="163.4">USB5V</text>
<text x="414.3" y="163.4">VSS</text>
<text x="414.3" y="166">VDD50USB</text>
<text x="444.2" y="166">PG14</text>
<text x="445.6" y="163.4">VSS</text>
<text x="165.4" y="168.5">PH1-OSC_OUT</text>
<text x="165.4" y="171">NRST</text>
<text x="165.4" y="173.6">PC0</text>
<text x="211.7" y="168.5">PC4</text>
<text x="211.9" y="171">PA7</text>
<text x="211.9" y="173.6">PA6</text>
<text x="393" y="171">USB3V3</text>
<text x="394.3" y="173.6">TP40</text>
<text x="414.3" y="168.5">VDD33USB</text>
<text x="414.3" y="171">VDD</text>
<text x="414.3" y="173.6">PC6</text>
<text x="444.2" y="168.5">PG13</text>
<text x="444.2" y="171">PG12</text>
<text x="444.2" y="173.6">PG11</text>
<text x="165.4" y="176.1">PC1</text>
<text x="165.4" y="178.7">PC2_C</text>
<text x="211.9" y="176.1">PA5</text>
<text x="211.9" y="178.7">PA4</text>
<text x="414.3" y="176.1">PC7</text>
<text x="414.3" y="178.7">PC8</text>
<text x="444.2" y="176.1">PG10</text>
<text x="445.4" y="178.7">PG9</text>
<text x="165.4" y="181.2">PC3_C</text>
<text x="165.4" y="183.7">VDD</text>
<text x="211.8" y="181.2">VDD</text>
<text x="211.9" y="183.7">VSS</text>
<text x="414.3" y="181.2">PC9</text>
<text x="414.3" y="183.7">PA8</text>
<text x="445.4" y="181.2">PD7</text>
<text x="445.4" y="183.7">PD6</text>
<text x="165.4" y="186.3">VSS</text>
<text x="165.4" y="188.8">VSSA</text>
<text x="165.4" y="191.4">VREF+</text>
<text x="211.9" y="186.3">PA3</text>
<text x="211.9" y="188.8">PA2</text>
<text x="211.9" y="191.4">PA1</text>
<text x="414.3" y="186.3">PA9</text>
<text x="414.3" y="188.8">PA10</text>
<text x="414.3" y="191.4">PA11</text>
<text x="441.3" y="186.3">VDDMMC</text>
<text x="445.4" y="191.4">PD5</text>
<text x="445.6" y="188.8">VSS</text>
<text x="501.6" y="188.8">C25</text>
<text x="501.8" y="191.4">1uF</text>
<text x="520.7" y="191.4">100nF</text>
<text x="520.7" y="188.8">C24</text>
<text x="131.3" y="196.4">GND</text>
<text x="136.1" y="197.7">FerriteBead_Small</text>
<text x="165.4" y="193.9">VDDA</text>
<text x="211.9" y="193.9">PA0</text>
<text x="352.1" y="196.4">100nF</text>
<text x="414.3" y="193.9">PA12</text>
<text x="414.3" y="196.4">PA13</text>
<text x="445.4" y="193.9">PD4</text>
<text x="445.4" y="196.4">PD3</text>
<text x="122.2" y="202.3">PWR_FLAG</text>
<text x="142.9" y="200">FB1</text>
<text x="354.2" y="199">C18</text>
<text x="414.3" y="199">VCAP</text>
<text x="414.3" y="201.5">VSS</text>
<text x="445.4" y="199">PD2</text>
<text x="445.4" y="201.5">PD1</text>
<text x="128.2" y="207.9">C30</text>
<text x="144.7" y="209.1">C31</text>
<text x="163.8" y="209.1">C33</text>
<text x="254.5" y="207.9">GND</text>
<text x="414.3" y="204.1">VDDLDO</text>
<text x="414.3" y="206.6">VDD</text>
<text x="414.3" y="209.1">PA14</text>
<text x="444.2" y="206.6">PC12</text>
<text x="444.2" y="209.1">PC11</text>
<text x="445.4" y="204.1">PD0</text>
<text x="493.3" y="209.1">GND</text>
<text x="128.4" y="210.4">1uF</text>
<text x="144.9" y="211.7">1uF</text>
<text x="163.8" y="211.7">1nF</text>
<text x="371.3" y="210.4">GND</text>
<text x="414.3" y="211.7">PA15</text>
<text x="444.2" y="211.7">PC10</text>
<text x="145.3" y="220.6">GND</text>
</g>
<g font-size="1.8" fill="#a90000">
<text x="309.6" y="42" transform="rotate(-90 309.6 42)">2</text>
<text x="306" y="45.5">1</text>
<text x="312.3" y="45.5">3</text>
<text x="309.6" y="50.9" transform="rotate(-90 309.6 50.9)">4</text>
<text x="160.6" y="103.9">1</text>
<text x="160.6" y="106.4">2</text>
<text x="218.4" y="103.9">72</text>
<text x="218.4" y="106.4">71</text>
<text x="160.6" y="109">3</text>
<text x="160.6" y="111.5">4</text>
<text x="218.4" y="109">70</text>
<text x="218.4" y="111.5">69</text>
<text x="160.6" y="114">5</text>
<text x="160.6" y="116.6">6</text>
<text x="160.6" y="119.1">7</text>
<text x="218.4" y="114">68</text>
<text x="218.4" y="116.6">67</text>
<text x="218.4" y="119.1">66</text>
<text x="160.6" y="121.7">8</text>
<text x="160.6" y="124.2">9</text>
<text x="218.4" y="121.7">65</text>
<text x="218.4" y="124.2">64</text>
<text x="408.9" y="121.7">73</text>
<text x="408.9" y="124.2">74</text>
<text x="451.5" y="121.7">144</text>
<text x="451.5" y="124.2">143</text>
<text x="160" y="126.7">10</text>
<text x="160" y="129.3">11</text>
<text x="160" y="131.8">12</text>
<text x="218.4" y="126.7">63</text>
<text x="218.4" y="129.3">62</text>
<text x="218.4" y="131.8">61</text>
<text x="408.9" y="126.7">75</text>
<text x="408.9" y="129.3">76</text>
<text x="408.9" y="131.8">77</text>
<text x="451.5" y="126.7">142</text>
<text x="451.5" y="129.3">141</text>
<text x="451.5" y="131.8">140</text>
<text x="160" y="134.4">13</text>
<text x="160" y="136.9">14</text>
<text x="218.4" y="134.4">60</text>
<text x="218.4" y="136.9">59</text>
<text x="408.9" y="134.4">78</text>
<text x="408.9" y="136.9">79</text>
<text x="451.5" y="134.4">139</text>
<text x="451.5" y="136.9">138</text>
<text x="160" y="139.4">15</text>
<text x="160" y="142">16</text>
<text x="218.4" y="139.4">58</text>
<text x="218.4" y="142">57</text>
<text x="408.9" y="139.4">80</text>
<text x="408.9" y="142">81</text>
<text x="451.5" y="139.4">137</text>
<text x="451.5" y="142">136</text>
<text x="160" y="144.5">17</text>
<text x="160" y="147.1">18</text>
<text x="160" y="149.6">19</text>
<text x="218.4" y="144.5">56</text>
<text x="218.4" y="147.1">55</text>
<text x="218.4" y="149.6">54</text>
<text x="408.9" y="144.5">82</text>
<text x="408.9" y="147.1">83</text>
<text x="408.9" y="149.6">84</text>
<text x="451.5" y="144.5">135</text>
<text x="451.5" y="147.1">134</text>
<text x="451.5" y="149.6">133</text>
<text x="160" y="152.1">20</text>
<text x="160" y="154.7">21</text>
<text x="218.4" y="152.1">53</text>
<text x="218.4" y="154.7">52</text>
<text x="408.9" y="152.1">85</text>
<text x="408.9" y="154.7">86</text>
<text x="451.5" y="152.1">132</text>
<text x="451.5" y="154.7">131</text>
<text x="160" y="157.2">22</text>
<text x="160" y="159.8">23</text>
<text x="218.4" y="157.2">51</text>
<text x="218.4" y="159.8">50</text>
<text x="408.9" y="157.2">87</text>
<text x="408.9" y="159.8">88</text>
<text x="451.5" y="157.2">130</text>
<text x="451.5" y="159.8">129</text>
<text x="160" y="162.3">24</text>
<text x="160" y="164.8">25</text>
<text x="160" y="167.4">26</text>
<text x="218.4" y="162.3">49</text>
<text x="218.4" y="164.8">48</text>
<text x="218.4" y="167.4">47</text>
<text x="408.9" y="162.3">89</text>
<text x="408.9" y="164.8">90</text>
<text x="408.9" y="167.4">91</text>
<text x="451.5" y="162.3">128</text>
<text x="451.5" y="164.8">127</text>
<text x="451.5" y="167.4">126</text>
<text x="160" y="169.9">27</text>
<text x="160" y="172.5">28</text>
<text x="218.4" y="169.9">46</text>
<text x="218.4" y="172.5">45</text>
<text x="408.9" y="169.9">92</text>
<text x="408.9" y="172.5">93</text>
<text x="451.5" y="169.9">125</text>
<text x="451.5" y="172.5">124</text>
<text x="160" y="175">29</text>
<text x="160" y="177.5">30</text>
<text x="218.4" y="175">44</text>
<text x="218.4" y="177.5">43</text>
<text x="408.9" y="175">94</text>
<text x="408.9" y="177.5">95</text>
<text x="451.5" y="175">123</text>
<text x="451.5" y="177.5">122</text>
<text x="160" y="180.1">31</text>
<text x="160" y="182.6">32</text>
<text x="160" y="185.2">33</text>
<text x="218.4" y="180.1">42</text>
<text x="218.4" y="182.6">41</text>
<text x="218.4" y="185.2">40</text>
<text x="408.9" y="180.1">96</text>
<text x="408.9" y="182.6">97</text>
<text x="408.9" y="185.2">98</text>
<text x="451.5" y="180.1">121</text>
<text x="451.5" y="182.6">120</text>
<text x="451.5" y="185.2">119</text>
<text x="160" y="187.7">34</text>
<text x="160" y="190.2">35</text>
<text x="218.4" y="187.7">39</text>
<text x="218.4" y="190.2">38</text>
<text x="408.3" y="190.2">100</text>
<text x="408.9" y="187.7">99</text>
<text x="451.5" y="187.7">118</text>
<text x="451.5" y="190.2">117</text>
<text x="160" y="192.8">36</text>
<text x="218.4" y="192.8">37</text>
<text x="408.3" y="192.8">101</text>
<text x="408.3" y="195.3">102</text>
<text x="408.3" y="197.9">103</text>
<text x="451.5" y="192.8">116</text>
<text x="451.5" y="195.3">115</text>
<text x="451.5" y="197.9">114</text>
<text x="408.3" y="200.4">104</text>
<text x="408.3" y="202.9">105</text>
<text x="451.5" y="200.4">113</text>
<text x="451.5" y="202.9">112</text>
<text x="408.3" y="205.5">106</text>
<text x="408.3" y="208">107</text>
<text x="451.5" y="205.5">111</text>
<text x="451.5" y="208">110</text>
<text x="408.3" y="210.6">108</text>
<text x="451.5" y="210.6">109</text>
</g>
<g font-size="1.8" fill="#ff7100">
<text x="242.8" y="105">TOUCH_SS</text>
<text x="380.2" y="125.3">TOUCH_MOSI</text>
<text x="381.1" y="122.8">TOUCH_SCK</text>
<text x="380.2" y="127.9">TOUCH_MISO</text>
<text x="381.6" y="130.4">TOUCH_IRQ</text>
<text x="232.6" y="160.9">SCREEN_BACKLIGHT</text>
<text x="471.4" y="158.3">SWO</text>
<text x="232.6" y="163.4">SCREEN_DCRS</text>
<text x="232.6" y="166">SCREEN_RESET</text>
<text x="481.5" y="166">PG</text>
<text x="104.2" y="171">SWRESET</text>
<text x="232.6" y="171">SCREEN_MISO</text>
<text x="232.6" y="168.5">SCREEN_SS</text>
<text x="232.6" y="173.6">SCREEN_MOSI</text>
<text x="481.5" y="173.6">SW5</text>
<text x="481.5" y="168.5">BAT_DIAG</text>
<text x="481.5" y="171">SlideSwitch</text>
<text x="144.4" y="176.1">PC1</text>
<text x="232.6" y="176.1">SCREEN_SCK</text>
<text x="273.2" y="178.7">DAC_OUT</text>
<text x="481.5" y="178.7">SW3</text>
<text x="481.5" y="176.1">SW4</text>
<text x="389.7" y="183.7">PA8</text>
<text x="481.5" y="183.7">SW1</text>
<text x="481.5" y="181.2">SW2</text>
<text x="236.4" y="188.8">PA2</text>
<text x="236.4" y="191.4">PA1</text>
<text x="237.7" y="186.3">BAT_V_SENSE</text>
<text x="388.5" y="191.4">PA11</text>
<text x="388.5" y="188.8">PA10</text>
<text x="389.7" y="186.3">PA9</text>
<text x="481.5" y="191.4">ROTA2</text>
<text x="236.4" y="193.9">PA0</text>
<text x="386.2" y="196.4">SWDIO</text>
<text x="481.5" y="196.4">ROTP2</text>
<text x="481.5" y="193.9">ROTB2</text>
<text x="481.5" y="199">ROTA1</text>
<text x="481.5" y="201.5">ROTB1</text>
<text x="385.8" y="209.1">SWCLK</text>
<text x="471.4" y="206.6">SD_MISO</text>
<text x="471.4" y="209.1">SD_MOSI</text>
<text x="481.5" y="204.1">ROTP1</text>
<text x="383.6" y="211.7">SD_SS</text>
<text x="471.4" y="211.7">SD_SCK</text>
</g>
<text font-size="1.8" fill="#009600" x="128.3" y="132.9">100nF</text>
</svg>
